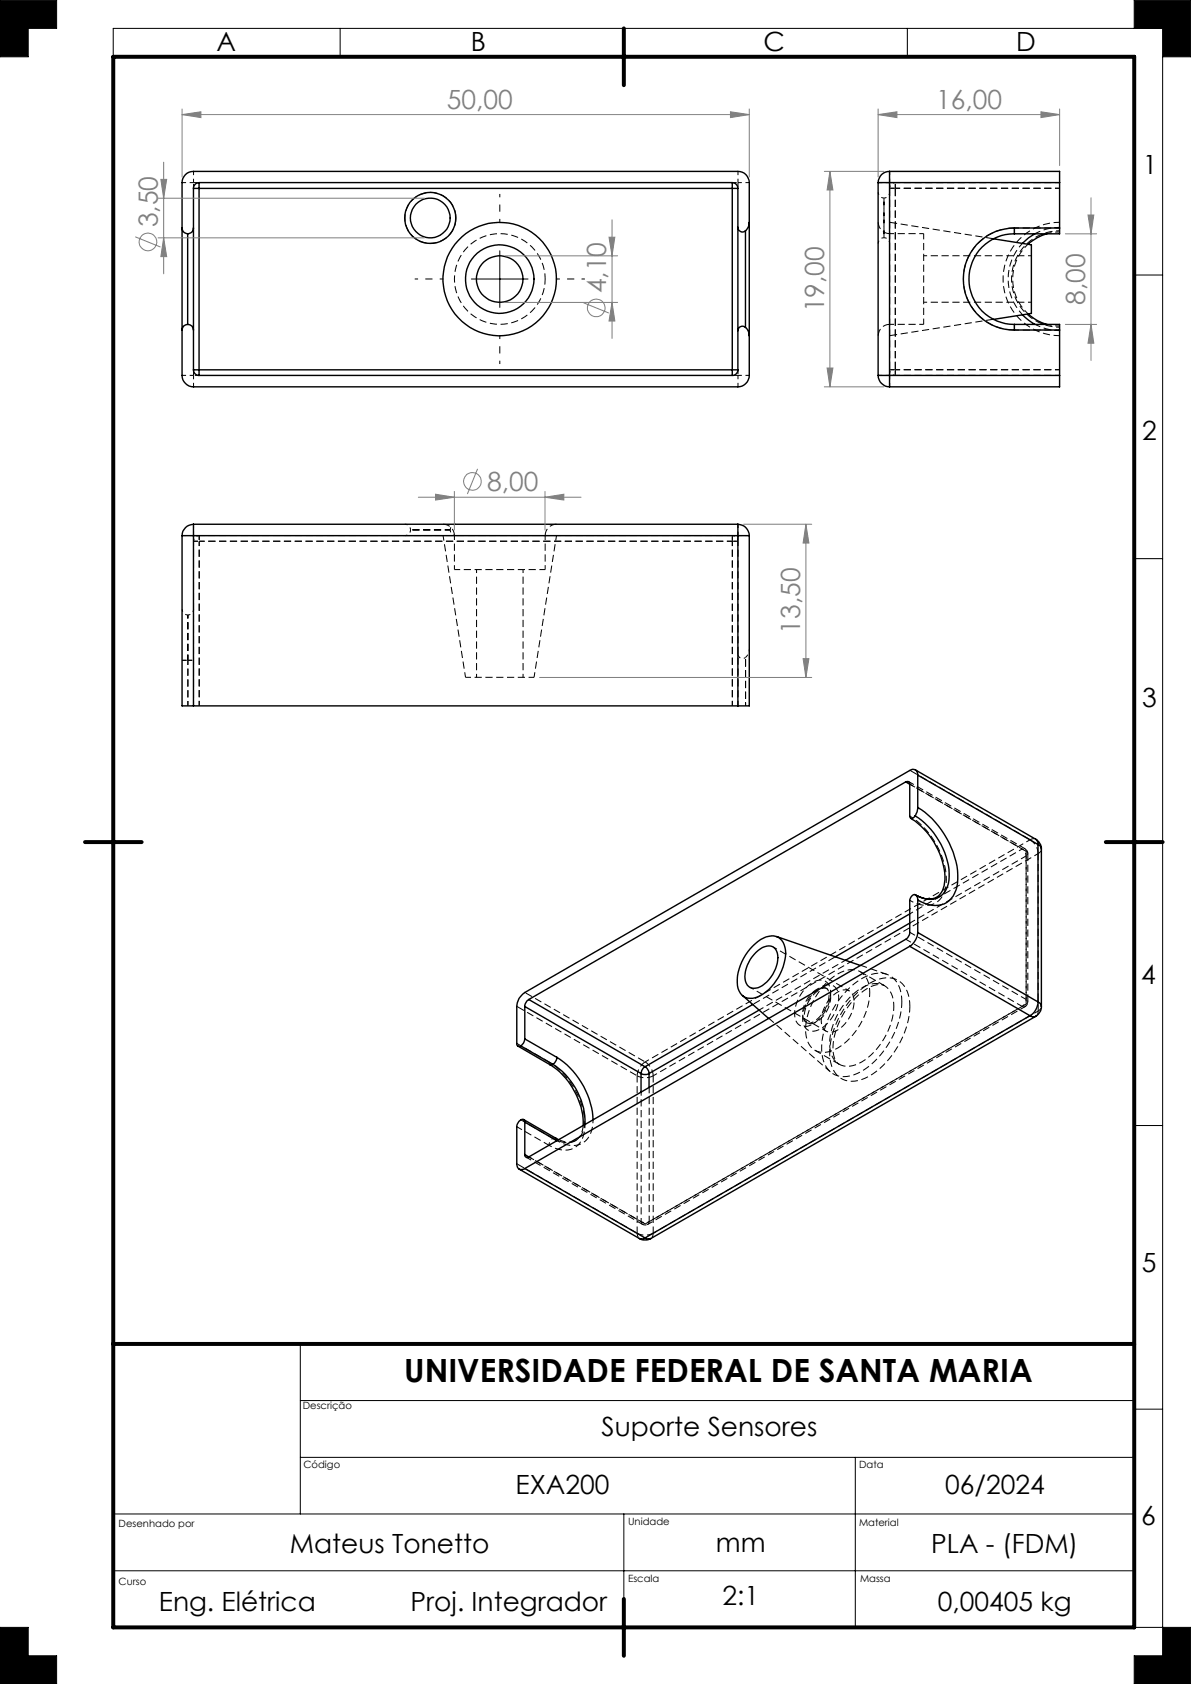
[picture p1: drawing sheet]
<svg xmlns="http://www.w3.org/2000/svg" width="210mm" height="297mm" viewBox="0 0 210 297" stroke-linecap="round" stroke-linejoin="round" font-family="sans-serif">
<g fill="none" stroke="#000" stroke-width=".18">
<path d="M0 0h10v5h-5v5h-5zM20 10v-5h185v287M60 5v5M160 5v5M200 5v-5h10v10h-5M83.1 49.2h10M88.1 44.2v10M200 48.5h5M200 98.5h5M200 198.5h5M53 237v30M53 257h147"/>
<path d="M53 247h147M150.8 257v30M200 248.5h5M20 277h180M20 267h180M110 267v15M0 287h5v5h5v5h-10zM200 287h10v10h-10v-5h5M205 292h.1"/>
</g>
<path d="M20 10h180v277h-180zM110 5v10M15 148.5h10M195 148.5h10M20 237h180M110 282v10" fill="none" stroke="#000" stroke-width=".7"/>
<path d="M200 0v5h5v5h5v-10zM205 287v5h-5v5h10v-10zM0 0v10h5v-5h5v-5zM0 287v10h10v-5h-5v-5z" fill-rule="evenodd" fill="#000"/>
<g fill="none" stroke="#000" stroke-width=".18" stroke-dasharray="1.3 .6" stroke-dashoffset=".3" stroke-linecap="butt">
<path d="M155.9 38.4v3.5v-7v3.5M96.1 49.2a8 8 0 0 0-11.7-7.1 8 8 0 0 0-.7 13.8 8 8 0 0 0 12.4-5.9v-.8M162.9 41.2v16M182.5 41.2l.3-.1a9.1 9.1 0 0 1 4.1-1M186.9 58.3a9.1 9.1 0 0 1-4.4-1.1M35.1 95.5h94M79.4 93.5h-7h7M129.1 94.5h-94M129.1 95.5h-94M33.1 116.5v-8v8M94.2 119.5h-12.1M96.1 100.5h-16"/>
<path d="M162 158.1l-.6-.3M142.2 180.4a1.96 1.96 0 0 1-.3-2.1 5.1 5.1 0 0 1 3.5-4h.3"/>
</g>
<g fill="none" stroke="#000" stroke-width=".18" stroke-dasharray="1.3 .6" stroke-dashoffset=".6" stroke-linecap="butt">
<path d="M32.1 32.2h2M34.1 30.2v2M130.1 32.2h2M130.1 30.2v2M154.9 32.2h2M156.9 30.2v2M186.9 40.7a8.5 8.5 0 0 0-8.5 8.5 8.5 8.5 0 0 0 8.5 8.5M32.1 66.2h2M34.1 66.2v2M130.1 66.2v2M130.1 66.2h2M154.9 66.2h2"/>
<path d="M156.9 66.2v2M32.1 94.5h2M34.1 92.5v2M130.1 92.5v2M132.1 94.5h-2M160.4 158.8a4.2 4.2 0 0 0 5.2 0 6.3 6.3 0 0 0 1-5.9 14.4 14.4 0 0 0-6.2-9M180.2 149.7l-19.8-11.4M160.4 161.2l19.8-11.5M93.3 204l19.8 11.5M113.1 215.5v-22.9"/>
</g>
<path d="M80.4 38.4a4.5 4.5 0 0 0-6.6-4 4.5 4.5 0 0 0-.5 7.7 4.5 4.5 0 0 0 7-3.1l.1-.6M178.9 40.2a9 9 0 0 0-9 9 9 9 0 0 0 9 9M160.4 135.9l21.2 12.2M91.1 177.5l21.2 12.2M132.7 177.1l14.6-8.4M150.6 176.6a1.74 1.74 0 0 0-.7-1.8 1.74 1.74 0 0 0-2 .1 6 6 0 0 0-3 5.9 1.64 1.64 0 0 0 2.6 1 6.3 6.3 0 0 0 3.1-5.2M113.8 187.3l-21.3-12.3M112.3 217.5l-21.2-12.2" fill="none" stroke="#000" stroke-width=".18" stroke-dasharray="1.3 .6" stroke-dashoffset="-.2" stroke-linecap="butt"/>
<g fill="none" stroke="#000" stroke-width=".18" stroke-dasharray="1.3 .6" stroke-dashoffset=".5" stroke-linecap="butt">
<path d="M34.1 32.2h1M34.1 33.2v-1M129.1 32.2h1M130.1 32.2v1M156.9 33.2h1M156.9 33.2v-1M156.9 32.2h1M157.9 33.2v-1M157.9 33.2h-1M156.9 57.2h6M162.9 41.2h-6M178.9 41.2v-1"/>
<path d="M178.9 57.2v1M184.6 41.2l2.3-.3M186.9 57.5l-2.3-.3M34.1 66.2v-1M35.1 66.2h-1M130.1 66.2h-1M130.1 65.2v1M156.9 65.2h1M156.9 66.2v-1M157.9 65.2v1M157.9 65.2h-1M157.9 66.2v-1"/>
<path d="M157.9 66.2h-1M34.1 95.5h1M34.1 94.5h1M34.1 95.5v-1M35.1 94.5v1M80.1 94.5v6M129.1 94.5v1M129.1 95.5h1M129.1 95.5v-1M129.1 94.5h1M130.1 95.5h-1M130.1 94.5v1"/>
<path d="M32.1 116.5h1M33.1 116.5h1M96.1 100.5v-6M180.9 150.1a.43 .43 0 0 1 .3 .4 .43 .43 0 0 1-.3 .5M180.9 150.1a.43 .43 0 0 0-.2-.4 .43 .43 0 0 0-.5 0M181.2 150.5a1 1 0 0 0-.5-.8M181.6 148.1l-67.8 39.2M181.6 148.1a1 1 0 0 1 1-.1M183.1 150.5a1 1 0 0 0 .5-.8M132.2 174.1l13.5 7.8M149.7 174.8l-13.4-7.8M153.4 175a3.8 3.8 0 0 0-2.1-3.8 5.4 5.4 0 0 0-5.2 1.8 12.3 12.3 0 0 0-4 9.2 3.2 3.2 0 0 0 3.4 3.4 9.3 9.3 0 0 0 6.2-5 11.6 11.6 0 0 0 1.7-5.6"/>
<path d="M157.6 177.5a12.3 12.3 0 0 1-6.2 10.1 3.2 3.2 0 0 1-4.7-1.3 9.3 9.3 0 0 1 1.2-7.9 9.3 9.3 0 0 1 6.2-4.9 3 3 0 0 1 3.4 2.8l.1 1.2M180.2 177.5a.43 .43 0 0 0 .5 0 .43 .43 0 0 0 .2-.4M180.7 177.5a1 1 0 0 0 .5-.8M180.9 177.1a.43 .43 0 0 0 .3-.4 .43 .43 0 0 0-.3-.4M183.1 178.3l-67.9 39.2M183.1 178.3a1 1 0 0 1-.5 .9M183.1 178.3a1 1 0 0 0 .5-.8M115.2 189.7l67.9-39.2M112.3 217.5a1 1 0 0 0 .5 .9M113.1 215.5a.43 .43 0 0 0 .2 .4 .43 .43 0 0 0 .5 0M113.3 215.9a1 1 0 0 0 1 0M114.5 215.5a.43 .43 0 0 1-.2 .4 .43 .43 0 0 1-.5 0"/>
<path d="M115.2 217.5a1 1 0 0 1-.4 .9"/>
</g>
<g fill="none" stroke="#000" stroke-width=".25">
<path d="M34.1 33.2h1M34.1 33.2v7M35.1 32.2a1.02 1.02 0 0 0-1 1M35.1 32.2v1M35.1 32.2h94M35.1 33.2v32M35.1 33.2h94M129.1 32.2a1.02 1.02 0 0 1 1 1M129.1 32.2v1M129.1 33.2h1M129.1 33.2v32M130.1 33.2v6.9"/>
<path d="M132.1 39.2v-7a1.99 1.99 0 0 0-2-2h-96a1.99 1.99 0 0 0-2 2v8M132.1 39.2a1.99 1.99 0 0 1-.7 1.5M132.1 39.2v20M154.8 32.2h2M154.8 32.2v34M156.8 30.2a1.99 1.99 0 0 0-2 2M156.8 30.2v2M156.8 30.2h30v2M156.8 32.2h30M156.8 32.2v34M186.8 32.2v8M32.1 58.2v8a2.05 2.05 0 0 0 2 2h96a2.05 2.05 0 0 0 2-2v-7"/>
<path d="M32.1 40.2a1.02 1.02 0 0 0 1 1M32.1 40.2v18M33.1 57.2a.96 .96 0 0 0-1 1M33.1 57.2a.97 .97 0 0 1 1 1M33.1 41.2v16M34.1 40.2a1.02 1.02 0 0 1-1 1M34.1 40.2v18M34.1 58.2v7M130.1 40.1a.81 .81 0 0 0 .5 .7 .81 .81 0 0 0 .8-.1M130.1 40.1v18.2M130.1 58.3v6.9M131.4 57.7a.81 .81 0 0 0-.8-.1 .81 .81 0 0 0-.5 .7"/>
<path d="M131.4 57.7a1.99 1.99 0 0 1 .7 1.5M131.4 40.7v17M175.2 42.1l6.7 1.1v12.1l-6.7 1M178.9 40.2a9 9 0 0 0-9 9 9 9 0 0 0 9 9M178.9 41.2a8 8 0 0 0-8 8 8 8 0 0 0 8 8M178.9 57.2v1M178.9 40.2v1M178.9 57.2h7.9v1M178.9 40.2h7.9M178.9 58.2h7.9M180.3 55.5l1.1 1 1.1 .7M181.3 55.3l.3 .3a7.7 7.7 0 0 0 3 1.6"/>
<path d="M182.5 41.2l-1.1 .7-1.1 1M184.6 41.2l-.2 .1a8.5 8.5 0 0 0-3.1 1.8M186.8 40.2v1h-7.9M186.8 58.2v8M34.1 65.2a.96 .96 0 0 0 1 1M34.1 65.2h1M35.1 65.2v1M35.1 66.2h94M35.1 65.2h94M129.1 65.2v1M129.1 65.2h1M130.1 65.2a.96 .96 0 0 1-1 1"/>
<path d="M154.8 66.2h2M154.8 66.2a2.05 2.05 0 0 0 2 2M156.8 66.2v2M156.8 66.2h30M186.8 66.2v2h-30M32.1 94.5h2M32.1 94.5v30h2M34.1 92.5v2M34.1 92.5a2.05 2.05 0 0 0-2 2M34.1 94.5v30M34.1 94.5h96M34.1 92.5h96"/>
<path d="M130.1 92.5v2M130.1 92.5a2.05 2.05 0 0 1 2 2M130.1 94.5h2M130.1 94.5v30M132.1 94.5v30h-2M34.1 124.5h96M159.7 137.9a.44 .44 0 0 1 .5 0 .44 .44 0 0 1 .2 .4M159.7 137.9l-66.5 38.4M159.7 137.9l.7 .4M160.4 138.3v5.7l.1 .2 .3 .2 .6-.5M161.4 135.8l21.2 12.2M161.8 136.7a.86 .86 0 0 0-.4-.9 .86 .86 0 0 0-1 .1l-67.9 39.1a2.97 2.97 0 0 0-1.4 2.5v6.5a.44 .44 0 0 0 .2 .5 .44 .44 0 0 0 .5 0"/>
<path d="M161.8 136.7v5.7M161.8 136.7l21.2 12.2M160.6 144.3a13.2 13.2 0 0 1 6 10.8 3.2 3.2 0 0 1-2.2 3.4 4.8 4.8 0 0 1-3-.7M161.4 157.8a1.02 1.02 0 0 0-1 1v5.7a1.62 1.62 0 0 1-.7 1.2l-66.5 38.3M161.4 157.8a.92 .92 0 0 1 .4 .9M161.4 143.9a12.9 12.9 0 0 1 5.9 11.4 3.4 3.4 0 0 1-4.8 3l-.6-.2M161.8 142.4a15.4 15.4 0 0 1 7.1 12.6 4.2 4.2 0 0 1-3.4 4.7 6.1 6.1 0 0 1-3.7-1M161.8 142.4l-.1 .8-.3 .7M161.8 158.7v5.8M182.6 148a2.14 2.14 0 0 1 1 1.8M182.6 148l.4 .6v.3M183 148.9a.87 .87 0 0 1 .6 .9"/>
<path d="M183 148.9v27.8M183.6 149.8v27.7M92.5 177.5v5.7M92.5 177.5l20.5 11.8M93.2 176.3a1.6 1.6 0 0 0-.7 1.2M93.2 176.3l20.5 11.8M130.9 175.6l4.6 4M132.7 166.9a4.6 4.6 0 0 1 4.1-1.7 3.3 3.3 0 0 1 1.6 4.1 8.8 8.8 0 0 1-5.2 6.7 2.42 2.42 0 0 1-3.2-2.7 9.1 9.1 0 0 1 2.7-6.4zM132.7 177.2l-19 10.9M133.3 168a2.85 2.85 0 0 1 2.9-1 2.52 2.52 0 0 1 .9 2.9 5.8 5.8 0 0 1-3.8 4.4 1.68 1.68 0 0 1-2-2 6.3 6.3 0 0 1 2-4.3zM133.8 178.1l-19.4 11.2M136.9 165.2l14.8 5.1"/>
<path d="M160.4 166.9l-67.9 39.2M160.4 166.9l21.2 12.2M160.4 162.8l-11.3 6.6M160.4 161.2l-13.1 7.5M161.8 164.5a3.2 3.2 0 0 1-1.4 2.4M161.8 164.5l21.2 12.2M181.6 179.1a.93 .93 0 0 0 1 .1M181.6 179.1l-67.9 39.2M182.6 179.2l-67.8 39.2M183 176.7a2.97 2.97 0 0 1-1.4 2.4M183 176.7a.87 .87 0 0 1 .6 .8M183.6 177.5a2.14 2.14 0 0 1-1 1.7"/>
<path d="M91.3 184.5l5.7 3.3M91.8 184.5l5.7 3.2M92.3 197.4l5.7 3.3M92.5 197.9a.45 .45 0 0 0-.3-.5 .45 .45 0 0 0-.5 .2l-.5 .6-.1 .4v6.7a.85 .85 0 0 0 .4 .9 .85 .85 0 0 0 1-.1M92.5 183.2a1.6 1.6 0 0 1-.7 1.3M92.5 197.9l5.7 3.3-.2-.5M92.5 197.9v5.7M92.5 183.2l5.7 3.3M97 187.8a12.8 12.8 0 0 1 5.8 10.7M97.5 187.7a12.2 12.2 0 0 1 5.6 10.7M97.5 187.7l-.5 .1M98.2 186.5a1.6 1.6 0 0 1-.7 1.2"/>
<path d="M98.2 186.5a14.1 14.1 0 0 1 6.4 11M113 189.3a1.5 1.5 0 0 0 1.4 0M113 189.3v3.3M113.7 188.1a1.62 1.62 0 0 1 .7 1.2M113.7 188.1a1.62 1.62 0 0 0-.7 1.2M114.4 189.3v2.5M91.5 206.2l21.2 12.2M92.5 203.6a.44 .44 0 0 0 .2 .5 .44 .44 0 0 0 .5-.1M92.5 206.1l21.2 12.2M92.5 203.6l.7 .4M98 200.7l.5 .3M112.7 218.4a2.17 2.17 0 0 0 2.1 0"/>
<path d="M113.7 218.3l.6 .2 .5-.1M113.7 218.3l-.5 .2-.5-.1"/>
<circle cx="75.9" cy="38.4" r="4.5"/>
<circle cx="75.9" cy="38.4" r="3.5"/>
<circle cx="88.1" cy="49.2" r="10"/>
<circle cx="88.1" cy="49.2" r="6"/>
<circle cx="88.1" cy="49.2" r="4.1"/>
</g>
<g fill="none" stroke="#000" stroke-width=".18" stroke-dasharray="1.3 .6" stroke-dashoffset=".4" stroke-linecap="butt">
<path d="M157.9 33.2h29M186.9 32.2h-29M186.9 33.2h-29M178.9 58.2h8M180.3 55.5a9.1 9.1 0 0 1 0-12.6M181.3 55.3a8.3 8.3 0 0 1 0-12.2M186.9 40.2h-8M157.9 66.2h29M157.9 65.2h29M186.9 65.2h-29M34.1 95.5v29M35.1 95.5v29"/>
<path d="M78.1 94.5l4 25M129.1 95.5v29M33.1 116.5v8M94.2 119.5l3.9-25M33.1 124.5v-8M35.1 124.5v-29M129.1 124.5v-29M130.1 124.5v-29M146.5 175.9a5 5 0 0 1-3.4 4.6 1.46 1.46 0 0 1-1.6-1.7 5 5 0 0 1 3.4-4.6 1.46 1.46 0 0 1 1.6 1.7M149.1 169.3l-15.2 8.8M180.2 177.5l-66.4 38.4M114.3 215.9l66.4-38.4"/>
<path d="M114.5 215.5l66.4-38.4"/>
</g>
<g fill="none" stroke="#000" stroke-width=".18" stroke-dasharray="1.3 .6" stroke-dashoffset=".8" stroke-linecap="butt">
<path d="M155.9 34.9a1 1 0 0 1-1-1M156.9 33.2a1 1 0 0 1 1-1M156.9 33.9a1 1 0 0 1-1 1M154.9 42.9a1 1 0 0 1 1-1M155.9 41.9a1 1 0 0 1 1 1M156.9 65.2a1 1 0 0 0 1 1M35.1 94.5a1 1 0 0 0-1 1M71.4 92.5a1 1 0 0 1 1 1M72.4 93.5a1 1 0 0 1-1 1M79.4 93.5a1 1 0 0 1 1-1M80.4 94.5a1 1 0 0 1-1-1M130.1 95.5a1 1 0 0 0-1-1"/>
<path d="M33.1 108.5a1 1 0 0 1-1-1M34.1 107.5a1 1 0 0 1-1 1M132.1 114.5a2 2 0 0 1-.6 1.4"/>
</g>
<path d="M156.9 33.2v32M157.9 33.2v32M156.9 59.2l18.3-2.9M175.2 42.1l-18.3-2.9M157.9 65.2v-32" fill="none" stroke="#000" stroke-width=".18" stroke-dasharray="1.3 .6" stroke-dashoffset="-.1" stroke-linecap="butt"/>
<g fill="none" stroke="#000" stroke-width=".18" stroke-dasharray="1.3 .6" stroke-dashoffset=".2" stroke-linecap="butt">
<path d="M186.9 39.2a10 10 0 0 0-10 10 10 10 0 0 0 10 10M160.4 138.3l20.5 11.8M180.7 149.7l-20.5-11.9M180.9 151l-20.5 11.8M159 176.7a15.4 15.4 0 0 1-7.8 12.6 4.1 4.1 0 0 1-5.5-1.1 8.6 8.6 0 0 1-.3-6.8 15 15 0 0 1 7.6-9.3 4 4 0 0 1 5.9 3.2l.1 1.4M159.7 165.7l20.5 11.8M160.4 177.5a4.7 4.7 0 0 0-2.6-4.8 6.3 6.3 0 0 0-5.8 1.7 15.7 15.7 0 0 0-5.7 11.6 4.4 4.4 0 0 0 2.8 4.6 6.8 6.8 0 0 0 6-2.1 15.9 15.9 0 0 0 5.3-11M180.9 176.3l-20.5-11.9M91.1 198.7l5.7 3.3M96.8 187.3l-5.7-3.3M114.5 191.8v23.7M92.8 204.1l20.5 11.8"/>
<path d="M97.5 200.8l-5.7-3.3M113.8 215.9l-20.5-11.9"/>
</g>
<path d="M154.9 59.2a2 2 0 0 1 2-2M156.9 41.2a2 2 0 0 1-2-2M78.1 92.5a2 2 0 0 1 2 2M96.1 94.5a2 2 0 0 1 2-2M180.9 150.1v26.2M146.2 175.5a5.5 5.5 0 0 1-3.5 5l-.5-.1M180.9 177.1v-26.1M181.2 176.7v-26.2M96.8 187.3l.2 .4M102.8 198.5a3.2 3.2 0 0 1-1.3 2.7M97.5 200.8l.5-.1M101.5 201.2a3.1 3.1 0 0 1-3-.2" fill="none" stroke="#000" stroke-width=".18" stroke-dasharray="1.3 .6" stroke-linecap="butt"/>
<g fill="none" stroke="#000" stroke-width=".18" stroke-dasharray="1.3 .6" stroke-dashoffset=".7" stroke-linecap="butt">
<path d="M162.9 53.3h19M181.9 45.1h-19M84 100.5v19M92.2 119.5v-19M131.5 124.5v-8.5v8.5M180.9 151a1.56 1.56 0 0 0-.7-1.3M145.7 174.3l.4 .6 .1 .6M146.5 175.1a6.7 6.7 0 0 1-4 5.9 1.87 1.87 0 0 1-2.4-2.2 6.7 6.7 0 0 1 4-5.9 1.87 1.87 0 0 1 2.4 2.2M147.9 175.9a1.94 1.94 0 0 0-.9-2 1.94 1.94 0 0 0-2.3 .2 6.7 6.7 0 0 0-3.1 6.4 1.87 1.87 0 0 0 3.1 .9 7 7 0 0 0 3.2-5.5M180.2 177.5a1.56 1.56 0 0 0 .7-1.2M103.1 198.3a3.2 3.2 0 0 1-4.5 3l-1.1-.5M104.6 197.5a4.1 4.1 0 0 1-2.6 4.4 4.9 4.9 0 0 1-3.8-.7"/>
<path d="M147.9 187.7a3.7 3.7 0 0 1-1-3.6 13.7 13.7 0 0 1 6.4-9.9 2.9 2.9 0 0 1 2.6-.4M96.8 202a1.56 1.56 0 0 1 .7-1.2M96.8 202a4.1 4.1 0 0 0 5.1 0 6.2 6.2 0 0 0 1-5.8 14.3 14.3 0 0 0-6.1-8.9M113.1 215.5a1.56 1.56 0 0 0 1.4 0"/>
</g>
<path d="M131.5 115.9a.8 .8 0 0 1-.9 .2 .8 .8 0 0 1-.5-.7" fill="none" stroke="#000" stroke-width=".18" stroke-dasharray="1.3 .6" stroke-dashoffset=".9" stroke-linecap="butt"/>
<path d="M181.6 148.1a3.1 3.1 0 0 1 1.5 2.4M183.1 150.5v27.8M135.6 179.6l10.8 9.4M155.9 173.8l-4.2-2.4M156.4 171.8l-4.6-1.5M112.3 189.7v27.8M112.3 189.7a3.1 3.1 0 0 1 1.5-2.4M112.3 189.7a3.1 3.1 0 0 0 2.9 0M113.8 187.3a3.1 3.1 0 0 1 1.4 2.4M143.7 185.2l4.2 2.5M112.3 217.5a3.1 3.1 0 0 0 2.9 0M115.2 217.5v-27.8" fill="none" stroke="#000" stroke-width=".18" stroke-dasharray="1.3 .6" stroke-dashoffset=".1" stroke-linecap="butt"/>
<g fill="none" stroke="#808080" stroke-width=".18">
<path d="M32.1 19.2v12M128.8 19.7l3.3 .5-3.3 .5zM132.1 19.2v12M154.8 19.2v12M183.6 19.7l3.2 .5-3.2 .5zM186.8 19.2v10M27.9 35h47M28.4 31.6h1l-.5 3.4zM28.9 28.6v19.7M32.1 20.2l3.3-.5v1zM32.1 20.2h100M107.9 38.8v20.9"/>
<path d="M145.3 30.2h10.6M146.3 30.2l.6 3.3h-1.1zM146.3 30.2v38M154.8 20.2l3.4-.5v1zM154.8 20.2h32M191.8 37.9h1.1l-.5 3.3zM192.4 34.9v28.7M23.8 41.8l4.5 1.8M27.9 41.9h47M28.9 41.9l.5 3.4h-1zM89.1 45.1h19.8M89.1 53.3h19.8"/>
<path d="M102.9 53.4l4.5 1.8M107.4 41.8h1l-.5 3.3zM107.9 53.3l.5 3.3h-1zM187.9 41.2h5.5M187.9 57.2h5.5M192.4 57.2l.5 3.3h-1.1zM145.3 68.2h10.6M145.8 64.9h1.1l-.6 3.3zM73.8 87.7h28.6M76.8 87.2l3.3 .5-3.3 .5zM80.1 86.7v6.8M84.2 82.7l-1.8 4.4"/>
<path d="M96.1 87.7l3.3-.5v1zM96.1 86.7v6.8M131.1 92.5h12M142.1 92.5l.5 3.3h-1zM142.1 92.5v27M95.1 119.5h48M141.6 116.2h1l-.5 3.3z"/>
<circle cx="26.1" cy="42.7" r="1.56"/>
<circle cx="105.1" cy="54.3" r="1.55"/>
<circle cx="83.3" cy="84.9" r="1.55"/>
</g>
<path d="M88.1 39.2v-5M78.1 49.2h-5M88.1 59.2v5M98.1 49.2h5" fill="none" stroke="#000" stroke-width=".18" stroke-dasharray="15.2 1.3 1.3 1.3" stroke-dashoffset="14.6" stroke-linecap="butt"/>
<g fill="#808080">
<path d="M183.6 19.7l3.2 .5-3.2 .5zM154.8 20.2l3.4-.5v1zM96.1 87.7l3.3-.5v1zM76.8 87.2l3.3 .5-3.3 .5z"/>
<path d="M32.1 20.2l3.3-.5v1zM128.8 19.7l3.3 .5-3.3 .5z"/>
<path d="M141.6 116.2h1l-.5 3.3zM142.1 92.5l.5 3.3h-1z"/>
<path d="M28.4 31.6h1l-.5 3.4zM28.9 41.9l.5 3.4h-1zM107.4 41.8h1l-.5 3.3zM107.9 53.3l.5 3.3h-1zM146.3 30.2l.6 3.3h-1.1zM145.8 64.9h1.1l-.6 3.3zM191.8 37.9h1.1l-.5 3.3zM192.4 57.2l.5 3.3h-1.1z"/>
</g>
<text font-size="5.6" x="71.3" y="243.8">UNIVERSIDADE FEDERAL DE SANTA MARIA</text>
<g font-size="4.7">
<text x="38.1" y="9">A</text>
<text x="83" y="9">B</text>
<text x="134.6" y="9">C</text>
<text x="179.1" y="9">D</text>
<text x="201.5" y="30.7">1</text>
<text x="201.4" y="77.7">2</text>
<text x="201.4" y="124.7">3</text>
<text x="201.2" y="173.6">4</text>
<text x="201.4" y="224.3">5</text>
<text x="106.1" y="253.2">Suporte Sensores</text>
<text x="90.9" y="263.4">EXA200</text>
<text x="166.7" y="263.4">06/2024</text>
<text x="201.2" y="268.9">6</text>
<text x="51.1" y="273.8">Mateus Tonetto</text>
<text x="126.2" y="273.7">mm</text>
<text x="164.2" y="273.8">PLA - (FDM)</text>
<text x="28" y="284.1">Eng. Elétrica</text>
<text x="72.4" y="284.1">Proj. Integrador</text>
<text x="127.4" y="283.1">2:1</text>
<text x="165.4" y="284.1">0,00405 kg</text>
</g>
<g font-size="4.7" fill="#808080">
<text x="78.8" y="19.2">50,00</text>
<text x="165.1" y="19.2">16,00</text>
<text x="27.8" y="40.1" transform="rotate(-90 27.8 40.1)">3,50</text>
<text x="106.9" y="51.7" transform="rotate(-90 106.9 51.7)">4,10</text>
<text x="191.4" y="53.8" transform="rotate(-90 191.4 53.8)">8,00</text>
<text x="145.3" y="55.1" transform="rotate(-90 145.3 55.1)">19,00</text>
<text x="85.9" y="86.6">8,00</text>
<text x="141.1" y="111.8" transform="rotate(-90 141.1 111.8)">13,50</text>
</g>
<g font-size="1.8">
<text x="53.4" y="248.6">Descrição</text>
<text x="53.5" y="259">Código</text>
<text x="151.5" y="258.9">Data</text>
<text x="20.9" y="269.3">Desenhado por</text>
<text x="110.7" y="269">Unidade</text>
<text x="151.5" y="269.2">Material</text>
<text x="20.9" y="279.6">Curso</text>
<text x="110.7" y="279">Escala</text>
<text x="151.6" y="279">Massa</text>
</g>
</svg>
